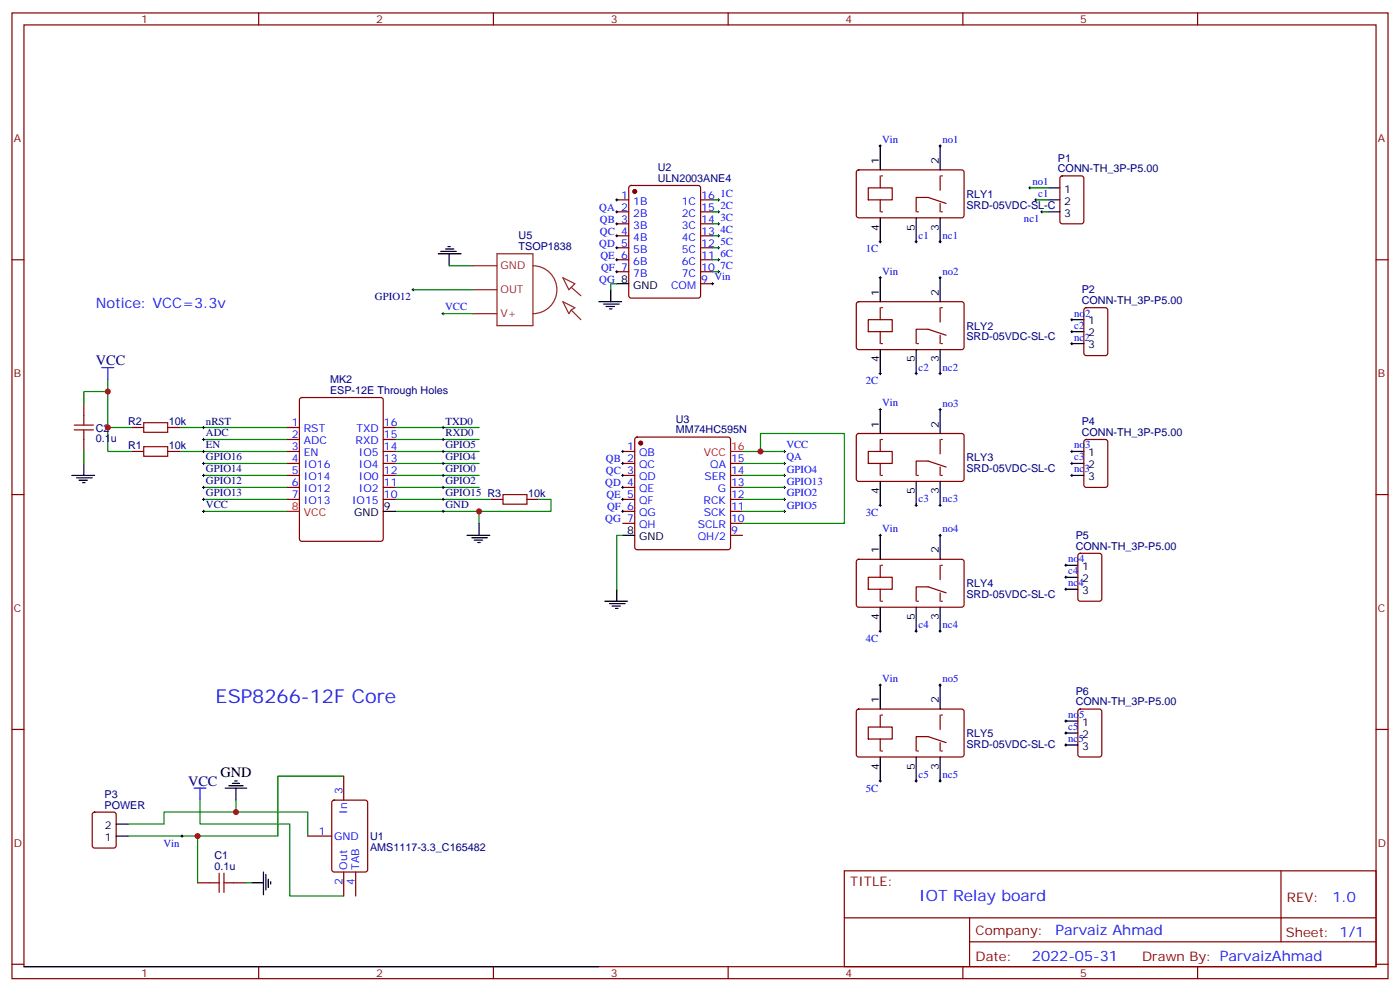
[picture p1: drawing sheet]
<svg xmlns="http://www.w3.org/2000/svg" width="412mm" height="292mm" viewBox="0 0 412 292" stroke-linecap="round" stroke-linejoin="round" font-family="sans-serif">
<g fill="none" stroke="#870000" stroke-width=".35">
<path d="M3.5 3.8h405.4v284.3h-405.4zM7.1 7.3h398.2v277.3h-398.2zM76.2 3.8v3.5M145.3 3.8v3.5M214.5 3.8v3.5M283.6 3.8v3.5M352.8 3.8v3.5M252.5 50.2l.4-.2 30.7 .1 .4 .6-.1 13-.6 .4h-30.6l-.5-.7v-12.7zM255.8 55.3h7v3.5h-7zM259.3 51.8v3.5M259.3 58.8v3.6M3.5 76.5h3.6"/>
<path d="M405.3 76.5h3.6M38.8 132.9h3.5M38.8 125.9h3.5M49.4 132.9h3.5M49.4 125.9h3.5M3.5 145.6h3.6M144.6 147h3.6M155.2 147h3.5M405.3 145.6h3.6M3.5 214.8h3.6M405.3 214.8h3.6M248.7 256.4h156.6v28.2h-156.6z"/>
<path d="M377.3 256.4v20.9M248.7 270.2h156.5M285.6 277.3h119.6M285.6 270.2v14.2M3.5 283.9h3.6M76.2 284.6v3.5M145.3 284.6v3.5M214.5 284.6v3.5M283.6 284.6v3.5M352.8 284.6v3.5M405.3 283.9h3.6"/>
</g>
<g fill="none" stroke="#008700" stroke-width=".35">
<path d="M31.7 111.8v21.1h7.1M31.7 125.9h7.1M52.9 125.9h31.8M52.9 132.9h31.8M60 129.4h24.7M60 136.5h24.7M60 140h24.7M116.4 125.9h24.7M116.4 129.4h24.7M116.4 132.9h24.7M116.4 136.5h24.7M116.4 140h24.7"/>
<path d="M60 143.5h24.7M60 147h24.7M60 150.6h24.7M116.4 150.6h24.7v3.5M116.4 143.5h24.7M116.4 147h28.2M158.7 147h3.6v3.6h-21.2"/>
</g>
<g fill="none" stroke="#000" stroke-width=".29">
<path d="M59.6 125.9h.7M59.6 129.4h.7M59.6 132.9h.7M59.6 136.5h.7M59.6 140h.7M60 125.5v.7M60 129v.8M60 132.6v.7M60 136.1v.7M60 139.6v.7M130.2 125.9h.7M130.2 129.4h.7"/>
<path d="M130.2 132.9h.7M130.2 136.5h.7M130.2 140h.7M130.5 125.5v.7M130.5 129v.8M130.5 132.6v.7M130.5 136.1v.7M130.5 139.6v.7M59.6 143.5h.7M59.6 147h.7M59.6 150.6h.7M60 143.2v.7"/>
<path d="M60 146.7v.7M60 150.2v.7M130.2 143.5h.7M130.2 147h.7M130.2 150.6h.7M130.5 143.2v.7M130.5 146.7v.7M130.5 150.2v.7"/>
</g>
<g fill="none" stroke="#000" stroke-width=".35">
<path d="M259.3 43v7M276.9 43v7M259.3 64.1v7.1M269.9 64.1v7.1M276.9 64.1v7.1M21.2 140h6.7M24.7 136.5v3.5M22.6 140.7h4.6M23.3 141.4h2.5M24.3 142.1h.7M137.6 157.6h6.7M139 158.3h4.6"/>
<path d="M139.7 159h2.5M140.8 159.7h.7M141.1 154.1v3.5M74.1 259.9h3.5M77.6 256.8v6.7M78.3 257.5v4.5M79 258.9v2.4M79.7 259.6v.7M7.1 284.6h169.3"/>
</g>
<path d="M42.3 131.5h7.1v2.8h-7.1zM42.3 124.5h7.1v2.8h-7.1zM148.2 145.6h7v2.8h-7z" fill="none" stroke="#a10000" stroke-width=".35"/>
<path d="M30 108.2h3.5M31.7 108.2v3.6" fill="none" stroke="#00f" stroke-width=".35"/>
<g fill="#870000">
<circle cx="259.6" cy="62.4" r=".18"/>
<circle cx="259.6" cy="51.8" r=".18"/>
</g>
<path d="M276.9 51.8v4.2M276.9 59.9v2.5M278.7 59.9l-5.3-1.8h-3.5v4.3" fill="none" stroke="#870000" stroke-width=".35"/>
<g fill="#870000">
<circle cx="277.3" cy="51.8" r=".18"/>
<circle cx="270.2" cy="62.4" r=".18"/>
<circle cx="277.3" cy="62.4" r=".18"/>
</g>
<g fill="none" stroke="#870000" stroke-width=".35">
<path d="M181.7 58.8h3.5M185.4 54.8l.5-.2h19.8l.6 .4 .1 32.1-.5 .6-20 .1-.6-.5-.1-32zM206.4 58.8h3.5M181.7 62.4h3.5M181.7 65.9h3.5M181.7 69.4h3.5M181.7 73h3.5M181.7 76.5h3.5M206.4 62.4h3.5M206.4 65.9h3.5M206.4 69.4h3.5M206.4 73h3.5"/>
<path d="M206.4 76.5h3.5M181.7 80h3.5M206.4 80h3.5M206.4 83.5h3.5M252.5 89l.4-.2 30.7 .1 .4 .6-.1 13-.6 .4h-30.6l-.5-.7v-12.7zM255.8 94.1h7v3.5h-7zM259.3 90.6v3.5M259.3 97.6v3.6M24.7 118.8v3.5M88.4 117.3l.5-.2h23.3l.6 .4 .1 41.2-.5 .6-23.5 .1-.7-.5v-41.1zM24.7 129.4v3.5M84.7 125.9h3.5"/>
<path d="M84.7 129.4h3.5M84.7 132.9h3.5M84.7 136.5h3.5M84.7 140h3.5M112.9 125.9h3.5M112.9 129.4h3.5M112.9 132.9h3.5M112.9 136.5h3.5M112.9 140h3.5M183.4 132.9h3.6M183.4 136.5h3.6M183.4 140h3.6"/>
<path d="M187.2 128.9l.5-.2h26.8l.5 .2 .2 .5v31.7l-.2 .5-.5 .3h-26.8l-.5-.3-.2-.5v-31.7zM215.2 136.5h3.5M215.2 140h3.5M84.7 143.5h3.5M84.7 147h3.5M112.9 143.5h3.5M112.9 147h3.5M183.4 143.5h3.6M183.4 147h3.6M183.4 150.6h3.6M183.4 154.1h3.6M215.2 143.5h3.5"/>
<path d="M215.2 147h3.5M215.2 150.6h3.5M215.2 154.1h3.5M215.2 157.6h3.5M27.4 239.3l.5-.2h5.6l.7 .4v9.5l-.4 .6-5.9 .1-.7-.5v-9.4zM98 235.8l.4-.2h9.2l.6 .4 .1 20-.5 .7-9.4 .1-.6-.5-.1-20zM101.2 228.5v7.1M58.2 259.9h3.5M68.8 259.9h3.5M90.7 246.2h7M101.2 256.8v7M104.8 256.8v7"/>
</g>
<g fill="none" stroke="#000" stroke-width=".35">
<path d="M181.7 83.5h3.5M259.3 81.8v7M276.9 81.8v7M259.3 102.9v7.1M269.9 102.9v7.1M276.9 102.9v7.1M112.9 150.6h3.5M183.4 157.6h3.6M66.3 232.1h6.4M67.4 231.4h4.2M68.4 230.6h2.2M69.1 229.9h.7"/>
<path d="M69.5 232.1v3.5M34.2 246.2h3.5M34.2 242.6h3.5"/>
</g>
<path d="M57.1 232.1h3.6M58.9 232.1v3.5" fill="none" stroke="#00f" stroke-width=".35"/>
<path d="M31.7 115.3h-7v3.5M24.7 132.9v3.6M58.9 235.6v7h26.5v21.2h15.8M69.5 235.6v3.5h21.2v7.1M69.5 239.1h-21.2v3.5h-10.6M101.2 228.5h-19.4v17.7h-44.1M58.2 246.2v13.7M72.3 259.9h1.8" fill="none" stroke="#008700" stroke-width=".35"/>
<path d="M53.3 246.2h.7M53.6 245.8v.7" fill="none" stroke="#000" stroke-width=".29"/>
<path d="M215.2 132.9h3.5M84.7 150.6h3.5" fill="none" stroke="#f00" stroke-width=".35"/>
<path d="M21.9 126.6h5.6M21.9 125.2h5.6M24.7 122.3v2.9M24.7 126.6v2.8M61.7 259.9h2.9M64.6 257.1v5.6M66 259.9h2.8M66 257.1v5.6" fill="none" stroke="#a10000" stroke-width=".35"/>
<g fill="#870000" stroke="#870000" stroke-width=".35">
<circle cx="187" cy="56.4" r=".53"/>
<circle cx="188.7" cy="130.5" r=".53"/>
</g>
<g fill="#870000">
<circle cx="259.6" cy="101.2" r=".18"/>
<circle cx="259.6" cy="90.6" r=".18"/>
</g>
<path d="M276.9 90.6v4.2M276.9 98.7v2.5M278.7 98.7l-5.3-1.8h-3.5v4.3" fill="none" stroke="#870000" stroke-width=".35"/>
<g fill="#870000">
<circle cx="277.3" cy="90.6" r=".18"/>
<circle cx="270.2" cy="101.2" r=".18"/>
<circle cx="277.3" cy="101.2" r=".18"/>
</g>
<path d="M252.5 127.8l.4-.2 30.7 .1 .4 .6-.1 13-.6 .4h-30.6l-.5-.7v-12.7zM255.8 132.9h7v3.6h-7zM259.3 129.4v3.5M259.3 136.5v3.5" fill="none" stroke="#870000" stroke-width=".35"/>
<path d="M259.3 120.6v7M276.9 120.6v7M259.3 141.7v7.1M269.9 141.7v7.1M276.9 141.7v7.1" fill="none" stroke="#000" stroke-width=".35"/>
<g fill="#870000">
<circle cx="259.6" cy="140" r=".18"/>
<circle cx="259.6" cy="129.4" r=".18"/>
</g>
<path d="M276.9 129.4v4.2M276.9 137.5v2.5M278.7 137.5l-5.3-1.8h-3.5v4.3" fill="none" stroke="#870000" stroke-width=".35"/>
<g fill="#870000">
<circle cx="277.3" cy="129.4" r=".18"/>
<circle cx="270.2" cy="140" r=".18"/>
<circle cx="277.3" cy="140" r=".18"/>
</g>
<path d="M252.5 164.9l.4-.2h30.7l.4 .7-.1 13-.6 .4-30.6-.1-.5-.6v-12.7zM255.8 170h7v3.5h-7zM259.3 166.4v3.6M259.3 173.5v3.5" fill="none" stroke="#870000" stroke-width=".35"/>
<path d="M259.3 157.6v7.1M276.9 157.6v7.1M259.3 178.8v7M269.9 178.8v7M276.9 178.8v7" fill="none" stroke="#000" stroke-width=".35"/>
<g fill="#870000">
<circle cx="259.6" cy="177" r=".18"/>
<circle cx="259.6" cy="166.4" r=".18"/>
</g>
<path d="M276.9 166.4v4.3M276.9 174.6v2.4M278.7 174.6l-5.3-1.8h-3.5v4.2" fill="none" stroke="#870000" stroke-width=".35"/>
<g fill="#870000">
<circle cx="277.3" cy="166.4" r=".18"/>
<circle cx="270.2" cy="177" r=".18"/>
<circle cx="277.3" cy="177" r=".18"/>
</g>
<path d="M252.5 209l.4-.2h30.7l.4 .7-.1 13-.6 .4-30.6-.1-.5-.6v-12.7zM255.8 214.1h7v3.5h-7zM259.3 210.5v3.6M259.3 217.6v3.5" fill="none" stroke="#870000" stroke-width=".35"/>
<path d="M259.3 201.7v7.1M276.9 201.7v7.1M259.3 222.9v7M269.9 222.9v7M276.9 222.9v7" fill="none" stroke="#000" stroke-width=".35"/>
<g fill="#870000">
<circle cx="259.6" cy="221.1" r=".18"/>
<circle cx="259.6" cy="210.5" r=".18"/>
</g>
<path d="M276.9 210.5v4.3M276.9 218.7v2.4M278.7 218.7l-5.3-1.8h-3.5v4.2" fill="none" stroke="#870000" stroke-width=".35"/>
<g fill="#870000">
<circle cx="277.3" cy="210.5" r=".18"/>
<circle cx="270.2" cy="221.1" r=".18"/>
<circle cx="277.3" cy="221.1" r=".18"/>
</g>
<g fill="none" stroke="#000" stroke-width=".29">
<path d="M181.3 58.8h.7M181.7 58.5v.7M211.3 58.8h.7M211.7 58.5v.7M258.9 43h.7M259.3 42.6v.7M276.6 43h.7M276.9 42.6v.7M303 55.3h.7M303.4 55v.7M304.8 58.8h.7M305.2 58.5v.7"/>
<path d="M181.3 62.4h.7M181.3 65.9h.7M181.3 69.4h.7M181.3 73h.7M181.3 76.5h.7M181.7 62v.7M181.7 65.5v.8M181.7 69.1v.7M181.7 72.6v.7M181.7 76.1v.7M181.7 79.7v.7M211.3 62.4h.7"/>
<path d="M211.3 65.9h.7M211.3 69.4h.7M211.3 73h.7M211.3 76.5h.7M211.7 62v.7M211.7 65.5v.8M211.7 69.1v.7M211.7 72.6v.7M211.7 76.1v.7M211.7 79.7v.7M258.9 71.2h.7M259.3 70.8v.7"/>
<path d="M269.5 71.2h.7M269.9 70.8v.7M276.6 71.2h.7M276.9 70.8v.7M306.6 62.4h.7M306.9 62v.7M121.4 85.3h.7M121.7 84.9v.8M130.2 92.4h.7M130.5 92v.7M181.3 80h.7M209.5 83.5h.8"/>
<path d="M209.9 83.2v.7M211.3 80h.7M258.9 81.8h.7M259.3 81.4v.7M276.6 81.8h.7M276.9 81.4v.7M315.4 97.6h.7M315.4 94.1h.7M315.7 93.8v.7M315.7 97.3v.7M258.9 110h.7M259.3 109.6v.7"/>
<path d="M269.5 110h.7M269.9 109.6v.7M276.6 110h.7M276.9 109.6v.7M315.4 101.2h.7M315.7 100.8v.7M183.1 136.5h.7M183.1 132.9h.7M183.1 140h.7M183.4 132.6v.7M183.4 136.1v.7M183.4 139.6v.7"/>
<path d="M230.7 136.5h.7M230.7 132.9h.7M230.7 140h.7M231.1 132.6v.7M231.1 136.1v.7M231.1 139.6v.7M258.9 120.6h.7M259.3 120.2v.7M276.6 120.6h.7M276.9 120.2v.7M315.4 136.5h.7M315.4 132.9h.7"/>
<path d="M315.4 140h.7M315.7 132.6v.7M315.7 136.1v.7M315.7 139.6v.7M183.1 143.5h.7M183.1 147h.7M183.1 150.6h.7M183.4 143.2v.7M183.4 146.7v.7M183.4 150.2v.7M230.7 143.5h.7M230.7 147h.7"/>
<path d="M230.7 150.6h.7M231.1 143.2v.7M231.1 146.7v.7M231.1 150.2v.7M258.9 148.8h.7M258.9 157.6h.7M259.3 148.4v.8M259.3 157.3v.7M269.5 148.8h.7M269.9 148.4v.8M276.6 148.8h.7M276.6 157.6h.7"/>
<path d="M276.9 148.4v.8M276.9 157.3v.7M313.6 170h.7M313.6 166.4h.7M313.6 173.5h.7M314 166.1v.7M314 169.6v.7M314 173.1v.7M258.9 185.8h.7M259.3 185.5v.7M269.5 185.8h.7M269.9 185.5v.7"/>
<path d="M276.6 185.8h.7M276.9 185.5v.7M258.9 201.7h.7M259.3 201.4v.7M276.6 201.7h.7M276.9 201.4v.7M313.6 215.8h.7M313.6 212.3h.7M313.6 219.4h.7M314 211.9v.8M314 215.5v.7M314 219v.7"/>
<path d="M258.9 229.9h.7M259.3 229.6v.7M269.5 229.9h.7M269.9 229.6v.7M276.6 229.9h.7M276.9 229.6v.7"/>
</g>
<g fill="none" stroke="#008700" stroke-width=".35">
<path d="M209.9 58.8h1.8M303.4 55.3h5.3M305.2 58.8h3.5M132.3 78.2h7M209.9 62.4h1.8M209.9 65.9h1.8M209.9 76.5h1.8M209.9 73h1.8M209.9 69.4h1.8M306.9 62.4h1.8M121.7 85.3h17.6M130.5 92.4h8.8"/>
<path d="M181.7 83.5h-1.8v1.8M209.9 80h1.8M218.7 140h12.4M218.7 136.5h12.4M218.7 132.9h12.4M224 132.9v-5.3h24.7v26.5h-30M183.4 157.6h-1.7v15.9M218.7 150.6h12.4M218.7 147h12.4M218.7 143.5h12.4"/>
</g>
<g fill="none" stroke="#000" stroke-width=".35">
<path d="M308.7 58.8h3.5M308.7 55.3h3.5M129.1 74.7h6.7M129.8 74h4.6M131.2 73.3h2.5M131.9 72.6h.7M132.3 74.7v3.5M308.7 62.4h3.5M176.4 88.8h6.7M177.8 89.5h4.6M178.5 90.2h2.5M179.6 90.9h.7"/>
<path d="M179.9 85.3v3.5M315.7 97.6h3.6M315.7 94.1h3.6M315.7 101.2h3.6M315.7 136.5h3.6M315.7 132.9h3.6M315.7 140h3.6M178.2 177h6.7M179.6 177.7h4.5M180.3 178.4h2.4M181.3 179.1h.7M181.7 173.5v3.5"/>
<path d="M314 170h3.5M314 166.4h3.5M314 173.5h3.5M314 215.8h3.5M314 212.3h3.5M314 219.4h3.5"/>
</g>
<path d="M312.4 52l.5-.2h5.7l.6 .4 .1 13-.5 .6-5.9 .1-.6-.5-.1-12.9zM319.5 90.8l.5-.2h5.6l.7 .4v13l-.4 .6-5.9 .1-.7-.5v-12.9zM319.5 129.6l.5-.2h5.6l.7 .4v13l-.4 .7h-5.9l-.7-.5v-12.9zM317.7 163.1l.5-.2h5.6l.7 .4 .1 13-.5 .7h-5.9l-.6-.4-.1-13zM317.7 209l.5-.2h5.6l.7 .4 .1 13-.5 .6-5.9 .1-.6-.5-.1-12.9z" fill="none" stroke="#870000" stroke-width=".35"/>
<path d="M139.3 78.2h7.1M146.4 74.7h10.6v21.2h-10.6zM157 78.2a7.1 7.1 0 0 1 7 7.1 7.1 7.1 0 0 1-7 7.1M139.3 85.3h7.1M139.3 92.4h7.1M165.8 81.8l3.5 1.7-1.7 1.8zM165.8 88.8l3.5 1.8-1 .7-.7 1.1zM168.3 91.3l2.8 2.8M168.3 84.6l2.8 2.5" fill="none" stroke="#8c2424" stroke-width=".35"/>
<g fill="#c00">
<circle cx="141.1" cy="150.6" r=".88"/>
<circle cx="31.8" cy="125.9" r=".88"/>
<circle cx="69.5" cy="239.1" r=".88"/>
<circle cx="31.8" cy="115.3" r=".88"/>
<circle cx="58.2" cy="246.2" r=".88"/>
<circle cx="224" cy="132.9" r=".88"/>
</g>
<text font-size="5.6" fill="#00f" x="63.5" y="207">ESP8266-12F Core</text>
<text font-size="4.6" fill="#00f" x="270.8" y="265.4">IOT Relay board</text>
<g font-size="4.2" fill="#00f">
<text x="28.2" y="90.6">Notice: VCC=3.3v</text>
<text x="392.5" y="265.7">1.0</text>
<text x="310.9" y="275.2">Parvaiz Ahmad</text>
<text x="304" y="283">2022-05-31</text>
</g>
<g font-size="4.2" fill="#000080">
<text x="28.2" y="107.5">VCC</text>
<text x="55.4" y="231.4">VCC</text>
</g>
<text font-size="4.2" x="64.9" y="228.8">GND</text>
<g font-size="3.9" fill="#800">
<text x="250.5" y="261">TITLE:</text>
<text x="379.1" y="265.7">REV:</text>
<text x="287.4" y="275.2">Company:</text>
<text x="378.7" y="275.8">Sheet: 1/1</text>
<text x="287.4" y="282.9">Date:</text>
<text x="336.4" y="282.9">Drawn By: ParvaizAhmad</text>
</g>
<g font-size="3.2" fill="#800">
<text x="41.6" y="6.8">1</text>
<text x="110.8" y="6.8">2</text>
<text x="179.9" y="6.8">3</text>
<text x="249.1" y="6.8">4</text>
<text x="318.2" y="6.8">5</text>
<text x="4.1" y="41.9">A</text>
<text x="405.9" y="41.9">A</text>
<text x="4.1" y="111.1">B</text>
<text x="405.9" y="111.1">B</text>
<text x="4.1" y="180.2">C</text>
<text x="405.9" y="180.2">C</text>
<text x="4.1" y="249.3">D</text>
<text x="405.9" y="249.3">D</text>
<text x="41.6" y="287.6">1</text>
<text x="110.8" y="287.6">2</text>
<text x="179.9" y="287.6">3</text>
<text x="249.1" y="287.6">4</text>
<text x="318.2" y="287.6">5</text>
</g>
<g font-size="3.2" fill="#00f">
<text x="259.9" y="42">Vin</text>
<text x="277.6" y="42.1">no1</text>
<text x="183" y="58.5">1</text>
<text x="206.6" y="58.5">16</text>
<text x="212.2" y="57.9">1C</text>
<text x="304.1" y="54.4">no1</text>
<text x="305.9" y="58">c1</text>
<text x="176.5" y="62">QA 2</text>
<text x="176.7" y="65.5">QB 3</text>
<text x="186.5" y="60.3">1B</text>
<text x="186.5" y="63.8">2B</text>
<text x="200.8" y="63.8">2C</text>
<text x="200.8" y="60.3">1C</text>
<text x="206.6" y="65.5">14</text>
<text x="206.6" y="62">15</text>
<text x="212.2" y="61.4">2C</text>
<text x="212.2" y="65">3C</text>
<text x="301.6" y="65.5">nc1</text>
<text x="176.7" y="69.1">QC 4</text>
<text x="186.5" y="67.3">3B</text>
<text x="186.5" y="70.8">4B</text>
<text x="200.8" y="70.8">4C</text>
<text x="200.8" y="67.3">3C</text>
<text x="206.6" y="69.1">13</text>
<text x="212.2" y="68.5">4C</text>
<text x="270.6" y="70.3">c1</text>
<text x="277.6" y="70.3">nc1</text>
<text x="176.5" y="72.6">QD 5</text>
<text x="176.9" y="76.1">QE 6</text>
<text x="186.5" y="74.4">5B</text>
<text x="186.5" y="77.9">6B</text>
<text x="200.8" y="77.9">6C</text>
<text x="200.8" y="74.4">5C</text>
<text x="206.6" y="76.1">11</text>
<text x="206.6" y="72.6">12</text>
<text x="212.2" y="72">5C</text>
<text x="212.2" y="75.5">6C</text>
<text x="255" y="74.3">1C</text>
<text x="176.5" y="83.2">QG 8</text>
<text x="177.1" y="79.7">QF 7</text>
<text x="186.5" y="81.4">7B</text>
<text x="200.8" y="81.4">7C</text>
<text x="206.6" y="83.2">9 Vin</text>
<text x="206.6" y="79.7">10</text>
<text x="212.2" y="79.1">7C</text>
<text x="259.9" y="80.8">Vin</text>
<text x="277.6" y="80.9">no2</text>
<text x="197.7" y="84.9">COM</text>
<text x="131.1" y="91.4">VCC</text>
<text x="316.4" y="93.2">no2</text>
<text x="316.4" y="96.8">c2</text>
<text x="316.4" y="100.3">nc2</text>
<text x="255" y="113.2">2C</text>
<text x="270.6" y="109.1">c2</text>
<text x="277.6" y="109.1">nc2</text>
<text x="259.9" y="119.6">Vin</text>
<text x="277.6" y="119.7">no3</text>
<text x="86" y="125.5">1</text>
<text x="113.1" y="125.5">16</text>
<text x="86" y="129">2</text>
<text x="89.5" y="127.3">RST</text>
<text x="89.5" y="130.8">ADC</text>
<text x="104.8" y="130.8">RXD</text>
<text x="105" y="127.3">TXD</text>
<text x="113.1" y="129">15</text>
<text x="231.6" y="132">VCC</text>
<text x="86" y="132.6">3</text>
<text x="86" y="136.1">4</text>
<text x="89.5" y="134.3">EN</text>
<text x="89.5" y="137.9">IO16</text>
<text x="105.7" y="137.9">IO4</text>
<text x="105.7" y="134.3">IO5</text>
<text x="113.1" y="136.1">13</text>
<text x="113.1" y="132.6">14</text>
<text x="178.5" y="136.1">QB 2</text>
<text x="184.8" y="132.6">1</text>
<text x="188.3" y="134.3">QB</text>
<text x="188.3" y="137.9">QC</text>
<text x="209.2" y="137.9">QA</text>
<text x="215.4" y="136.1">15</text>
<text x="231.6" y="135.5">QA</text>
<text x="316.4" y="135.6">c3</text>
<text x="316.4" y="132">no3</text>
<text x="86" y="139.6">5</text>
<text x="86" y="143.2">6</text>
<text x="89.5" y="141.4">IO14</text>
<text x="105.7" y="141.4">IO0</text>
<text x="113.1" y="143.2">11</text>
<text x="113.1" y="139.6">12</text>
<text x="178.3" y="143.2">QD 4</text>
<text x="178.5" y="139.6">QC 3</text>
<text x="188.3" y="141.4">QD</text>
<text x="207.5" y="141.4">SER</text>
<text x="215.4" y="143.2">13</text>
<text x="215.4" y="139.6">14</text>
<text x="231.8" y="139.2">GPIO4</text>
<text x="231.8" y="142.7">GPIO13</text>
<text x="316.4" y="139.1">nc3</text>
<text x="86" y="146.7">7</text>
<text x="89.5" y="144.9">IO12</text>
<text x="89.5" y="148.4">IO13</text>
<text x="103.7" y="148.4">IO15</text>
<text x="105.7" y="144.9">IO2</text>
<text x="113.1" y="146.7">10</text>
<text x="178.7" y="146.7">QE 5</text>
<text x="188.3" y="144.9">QE</text>
<text x="188.3" y="148.4">QF</text>
<text x="207.3" y="148.4">RCK</text>
<text x="211.4" y="144.9">G</text>
<text x="215.4" y="146.7">12</text>
<text x="231.8" y="149.7">GPIO5</text>
<text x="231.8" y="146.1">GPIO2</text>
<text x="270.6" y="147.9">c3</text>
<text x="277.6" y="147.9">nc3</text>
<text x="178.3" y="153.7">QG 7</text>
<text x="178.8" y="150.2">QF 6</text>
<text x="188.3" y="152">QG</text>
<text x="188.3" y="155.5">QH</text>
<text x="205.5" y="155.5">SCLR</text>
<text x="207.3" y="152">SCK</text>
<text x="215.4" y="153.7">10</text>
<text x="215.4" y="150.2">11</text>
<text x="255" y="152">3C</text>
<text x="205.5" y="159">QH/2</text>
<text x="215.4" y="157.3">9</text>
<text x="259.9" y="156.7">Vin</text>
<text x="277.6" y="156.7">no4</text>
<text x="314.7" y="165.6">no4</text>
<text x="314.7" y="169.1">c4</text>
<text x="314.7" y="172.6">nc4</text>
<text x="270.6" y="185">c4</text>
<text x="277.6" y="185">nc4</text>
<text x="255" y="189">4C</text>
<text x="259.9" y="200.8">Vin</text>
<text x="277.6" y="200.8">no5</text>
<text x="314.7" y="214.9">c5</text>
<text x="314.7" y="211.4">no5</text>
<text x="314.7" y="218.5">nc5</text>
<text x="100.9" y="233.8" transform="rotate(-90 100.9 233.8)">3</text>
<text x="255" y="233.1">5C</text>
<text x="270.6" y="229.1">c5</text>
<text x="277.6" y="229.1">nc5</text>
<text x="102.3" y="239.6" transform="rotate(-90 102.3 239.6)">In</text>
<text x="93.9" y="245.8">1</text>
<text x="48.2" y="249.3">Vin</text>
<text x="98.4" y="247.2">GND</text>
<text x="102.3" y="256" transform="rotate(-90 102.3 256)">Out</text>
<text x="105.8" y="256" transform="rotate(-90 105.8 256)">TAB</text>
<text x="100.9" y="260.5" transform="rotate(-90 100.9 260.5)">2</text>
<text x="104.4" y="260.5" transform="rotate(-90 104.4 260.5)">4</text>
</g>
<g font-size="3.2" fill="#000080">
<text x="311.6" y="47.6">P1</text>
<text x="193.8" y="53.6">ULN2003ANE4</text>
<text x="193.8" y="50.4">U2</text>
<text x="311.6" y="50.7">CONN-TH_3P-P5.00</text>
<text x="284.7" y="58.2">RLY1</text>
<text x="284.7" y="61.4">SRD-05VDC-SL-C</text>
<text x="152.8" y="70.5">U5</text>
<text x="152.8" y="73.7">TSOP1838</text>
<text x="110.5" y="88.5">GPIO12</text>
<text x="318.7" y="89.5">CONN-TH_3P-P5.00</text>
<text x="318.7" y="86.4">P2</text>
<text x="284.7" y="100.2">SRD-05VDC-SL-C</text>
<text x="284.7" y="97">RLY2</text>
<text x="97.2" y="112.8">MK2</text>
<text x="97.2" y="116">ESP-12E Through Holes</text>
<text x="37.8" y="125.2">R2</text>
<text x="49.8" y="125.2">10k</text>
<text x="60.7" y="125">nRST</text>
<text x="131.2" y="125">TXD0</text>
<text x="199" y="124.4">U3</text>
<text x="318.7" y="125.2">P4</text>
<text x="28.2" y="130.2">0.1u</text>
<text x="28.2" y="127">C2</text>
<text x="60.7" y="128.5">ADC</text>
<text x="131.2" y="128.5">RXD0</text>
<text x="199" y="127.6">MM74HC595N</text>
<text x="318.7" y="128.3">CONN-TH_3P-P5.00</text>
<text x="37.8" y="132.2">R1</text>
<text x="49.8" y="132.2">10k</text>
<text x="60.7" y="132">EN</text>
<text x="60.7" y="135.6">GPIO16</text>
<text x="131.2" y="132">GPIO5</text>
<text x="131.2" y="135.6">GPIO4</text>
<text x="284.7" y="135.8">RLY3</text>
<text x="60.7" y="139.1">GPIO14</text>
<text x="60.7" y="142.6">GPIO12</text>
<text x="131.2" y="139.1">GPIO0</text>
<text x="131.2" y="142.6">GPIO2</text>
<text x="284.7" y="139">SRD-05VDC-SL-C</text>
<text x="60.7" y="146.2">GPIO13</text>
<text x="60.7" y="149.7">VCC</text>
<text x="131.2" y="146.2">GPIO15 R3</text>
<text x="131.2" y="149.7">GND</text>
<text x="155.6" y="146.3">10k</text>
<text x="316.9" y="161.9">CONN-TH_3P-P5.00</text>
<text x="316.9" y="158.7">P5</text>
<text x="284.7" y="172.9">RLY4</text>
<text x="284.7" y="176.1">SRD-05VDC-SL-C</text>
<text x="316.9" y="207.7">CONN-TH_3P-P5.00</text>
<text x="316.9" y="204.6">P6</text>
<text x="284.7" y="220.2">SRD-05VDC-SL-C</text>
<text x="284.7" y="217">RLY5</text>
<text x="30.8" y="238.1">POWER</text>
<text x="30.8" y="234.9">P3</text>
<text x="109" y="250.5">AMS1117-3.3_C165482</text>
<text x="109" y="247.3">U1</text>
<text x="63.2" y="256">0.1u</text>
<text x="63.2" y="252.8">C1</text>
</g>
<g font-size="3.2">
<text x="258.9" y="48.3" transform="rotate(-90 258.9 48.3)">1</text>
<text x="276.6" y="48.3" transform="rotate(-90 276.6 48.3)">2</text>
<text x="313.5" y="56.7">1</text>
<text x="313.5" y="60.3">2</text>
<text x="313.5" y="63.8">3</text>
<text x="258.9" y="67.9" transform="rotate(-90 258.9 67.9)">4</text>
<text x="269.5" y="67.9" transform="rotate(-90 269.5 67.9)">5</text>
<text x="276.6" y="67.9" transform="rotate(-90 276.6 67.9)">3</text>
<text x="186.5" y="84.9">GND</text>
<text x="258.9" y="87.1" transform="rotate(-90 258.9 87.1)">1</text>
<text x="276.6" y="87.1" transform="rotate(-90 276.6 87.1)">2</text>
<text x="320.6" y="95.5">1</text>
<text x="320.6" y="99.1">2</text>
<text x="258.9" y="106.7" transform="rotate(-90 258.9 106.7)">4</text>
<text x="269.5" y="106.7" transform="rotate(-90 269.5 106.7)">5</text>
<text x="276.6" y="106.7" transform="rotate(-90 276.6 106.7)">3</text>
<text x="320.6" y="102.6">3</text>
<text x="258.9" y="125.9" transform="rotate(-90 258.9 125.9)">1</text>
<text x="276.6" y="125.9" transform="rotate(-90 276.6 125.9)">2</text>
<text x="320.6" y="137.9">2</text>
<text x="320.6" y="134.3">1</text>
<text x="320.6" y="141.4">3</text>
<text x="258.9" y="145.5" transform="rotate(-90 258.9 145.5)">4</text>
<text x="269.5" y="145.5" transform="rotate(-90 269.5 145.5)">5</text>
<text x="276.6" y="145.5" transform="rotate(-90 276.6 145.5)">3</text>
<text x="104.3" y="152">GND</text>
<text x="113.1" y="150.2">9</text>
<text x="184.8" y="157.3">8</text>
<text x="188.3" y="159">GND</text>
<text x="258.9" y="162.9" transform="rotate(-90 258.9 162.9)">1</text>
<text x="276.6" y="162.9" transform="rotate(-90 276.6 162.9)">2</text>
<text x="318.8" y="167.9">1</text>
<text x="318.8" y="171.4">2</text>
<text x="318.8" y="174.9">3</text>
<text x="258.9" y="182.6" transform="rotate(-90 258.9 182.6)">4</text>
<text x="269.5" y="182.6" transform="rotate(-90 269.5 182.6)">5</text>
<text x="276.6" y="182.6" transform="rotate(-90 276.6 182.6)">3</text>
<text x="258.9" y="207" transform="rotate(-90 258.9 207)">1</text>
<text x="276.6" y="207" transform="rotate(-90 276.6 207)">2</text>
<text x="318.8" y="213.7">1</text>
<text x="318.8" y="217.2">2</text>
<text x="318.8" y="220.8">3</text>
<text x="258.9" y="226.7" transform="rotate(-90 258.9 226.7)">4</text>
<text x="269.5" y="226.7" transform="rotate(-90 269.5 226.7)">5</text>
<text x="276.6" y="226.7" transform="rotate(-90 276.6 226.7)">3</text>
<text x="30.9" y="244.1">2</text>
<text x="30.9" y="247.6">1</text>
</g>
<g font-size="3.2" fill="#8d2323">
<text x="147.5" y="79.3">GND</text>
<text x="147.5" y="86.4">OUT</text>
<text x="147.5" y="93.4">V+</text>
</g>
<g font-size="3.2" fill="#f00">
<text x="207.3" y="134.3">VCC</text>
<text x="215.4" y="132.6">16</text>
<text x="86" y="150.2">8</text>
<text x="89.5" y="152">VCC</text>
</g>
</svg>
